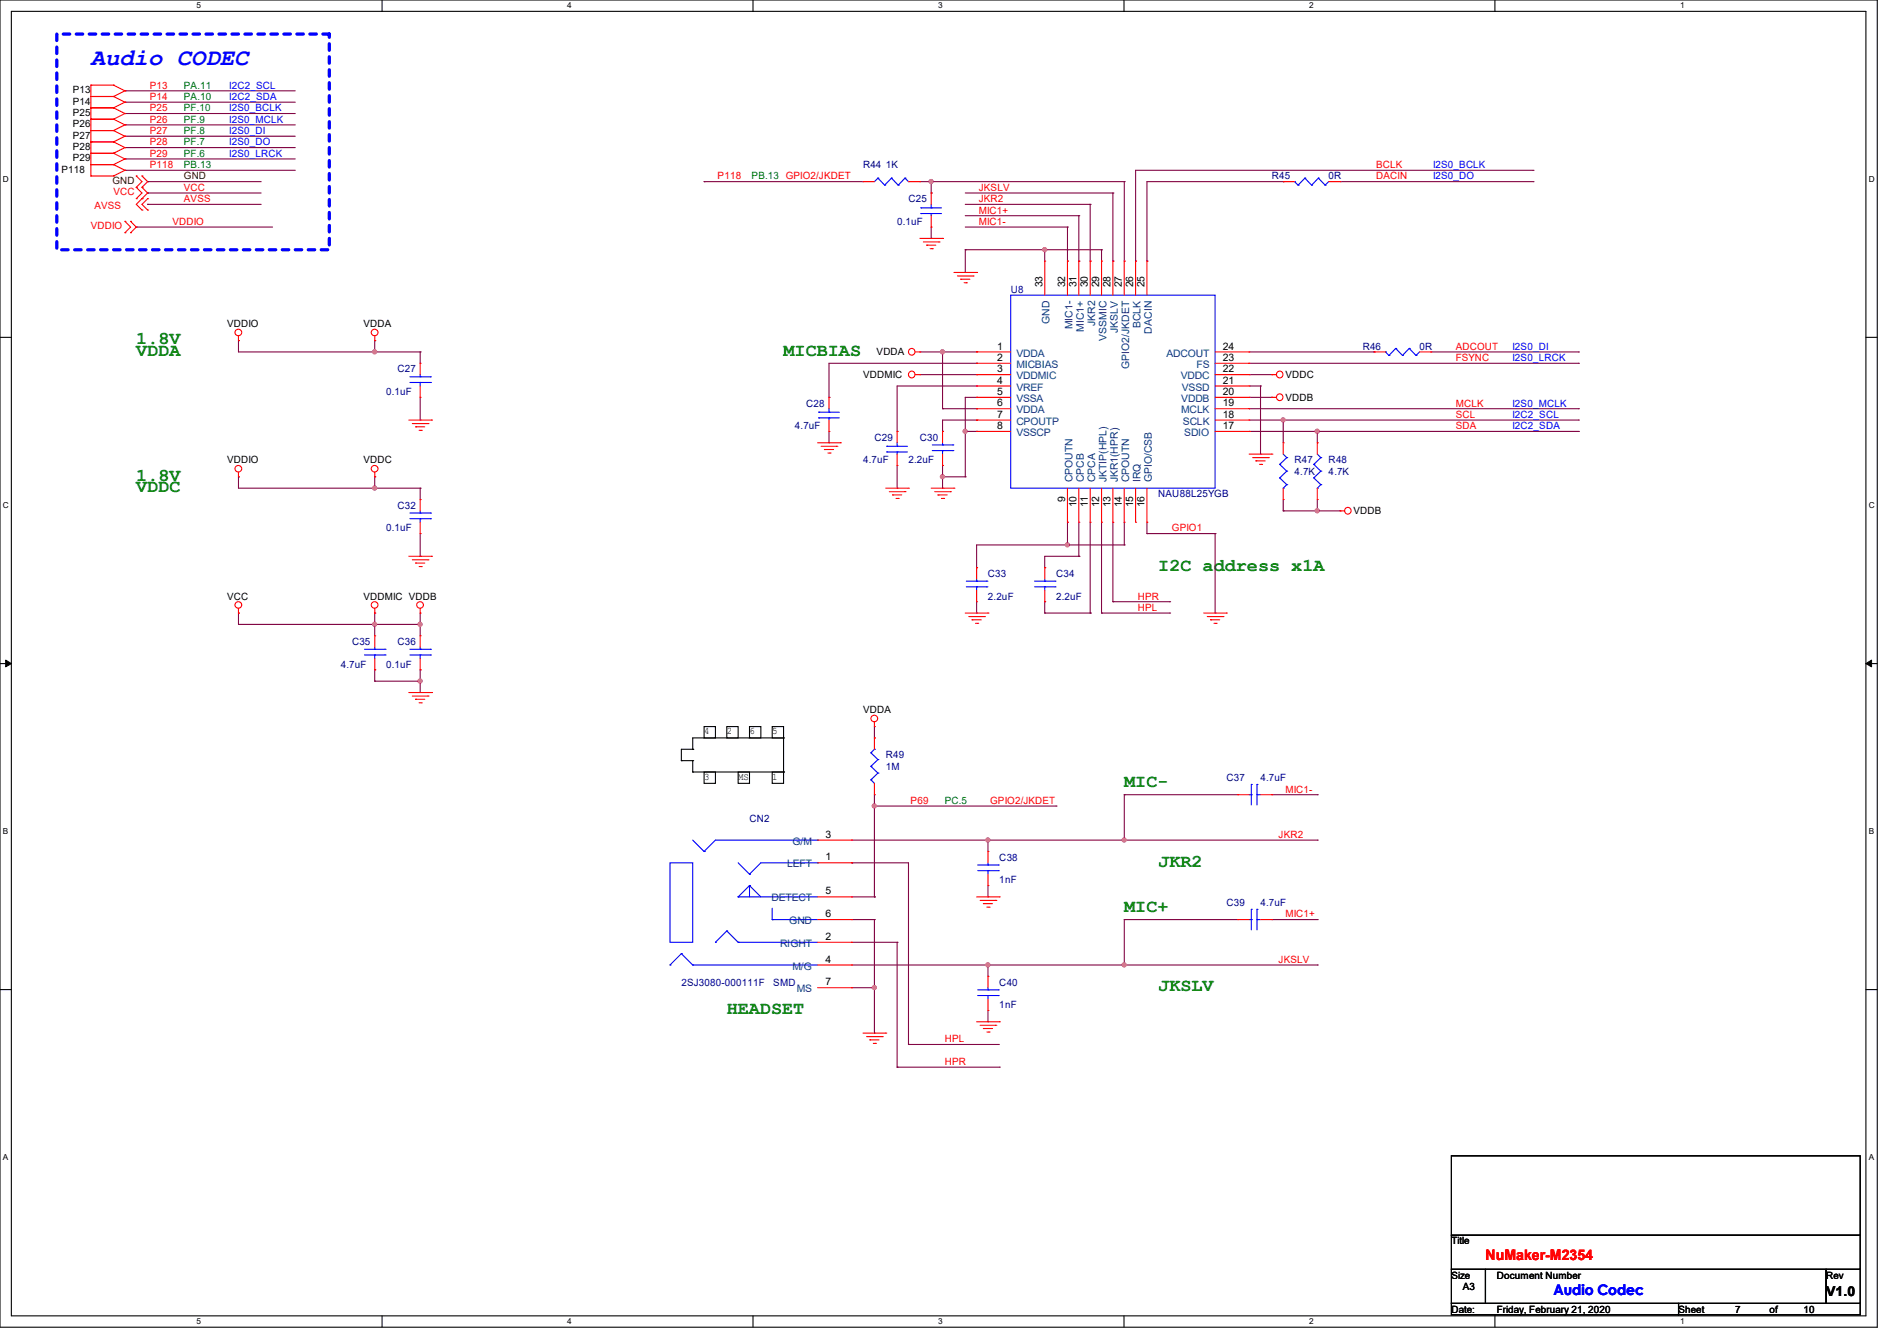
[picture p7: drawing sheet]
<svg xmlns="http://www.w3.org/2000/svg" width="297mm" height="210mm" viewBox="0 0 297 210" stroke-linecap="round" stroke-linejoin="round" font-family="sans-serif">
<path d="M0 0h293.9v207.9h-293.9zM1.8 1.8h290.3v204.3h-290.3z" fill="none" stroke="#000" stroke-width=".17"/>
<g fill="#fff">
<path d="M30.8 .2h.7v1.4h-.7z"/>
<path d="M30.8 206.2h.7v1.4h-.7z"/>
</g>
<path d="M59.8 0v1.8M59.8 206.1v1.8" fill="none" stroke="#000" stroke-width=".17"/>
<g fill="#fff">
<path d="M88.8 .2h.7v1.4h-.7z"/>
<path d="M88.8 206.2h.7v1.4h-.7z"/>
</g>
<path d="M117.9 0v1.8M117.9 206.1v1.8" fill="none" stroke="#000" stroke-width=".17"/>
<g fill="#fff">
<path d="M146.9 .2h.7v1.4h-.7z"/>
<path d="M146.9 206.2h.7v1.4h-.7z"/>
</g>
<path d="M176 0v1.8M176 206.1v1.8" fill="none" stroke="#000" stroke-width=".17"/>
<g fill="#fff">
<path d="M205 .2h.7v1.4h-.7z"/>
<path d="M205 206.2h.7v1.4h-.7z"/>
</g>
<path d="M234.1 0v1.8M234.1 206.1v1.8" fill="none" stroke="#000" stroke-width=".17"/>
<g fill="#fff">
<path d="M263.1 .2h.6v1.4h-.6z"/>
<path d="M263.1 206.2h.6v1.4h-.6z"/>
<path d="M.5 27.3h.9v1.4h-.9z"/>
<path d="M292.6 27.3h.9v1.4h-.9z"/>
<path d="M.5 78.4h.9v1.4h-.9z"/>
<path d="M292.6 78.4h.9v1.4h-.9z"/>
</g>
<path d="M0 52.8h1.8M292.1 52.8h1.8" fill="none" stroke="#000" stroke-width=".17"/>
<g fill="#fff">
<path d="M.5 129.5h.8v1.4h-.8z"/>
<path d="M292.6 129.5h.8v1.4h-.8z"/>
</g>
<path d="M0 103.9h1.8M292.1 103.9h1.8" fill="none" stroke="#000" stroke-width=".17"/>
<path d="M.9 103.4l.9 .5-.9 .5zM292.1 103.9l.9-.5v1z" fill="#000" stroke="#000" stroke-width=".16"/>
<g fill="#fff">
<path d="M.5 180.5h.8v1.4h-.8z"/>
<path d="M292.6 180.5h.8v1.4h-.8z"/>
</g>
<g fill="none" stroke="#000" stroke-width=".17">
<path d="M106.7 119.1h.1M106.7 119.1h1.8M108.5 117.3h.1M108.5 119.1h.1M108.5 119.1v1.8M108.5 117.3h-1.8v1.8M110.2 113.8h1.8v1.8h-1.8zM113.8 113.8h1.8v1.8h-1.8zM117.3 113.8h1.8v1.8h-1.8zM120.9 113.8h1.8v1.8h-1.8zM122.7 115.6h.1M122.7 115.6h-14.2v1.7"/>
<path d="M122.7 115.6v5.3M108.5 120.9h.1M108.5 120.9h14.2M110.2 120.9h1.8v1.8h-1.8zM115.6 120.9h1.7v1.8h-1.7zM120.9 120.9h1.8v1.8h-1.8zM122.7 120.9h.1M0 155h1.8M292.1 155h1.8M227.2 181h64.1v12.5h-64.1zM227.2 193.5h64.1v5.3h-64.1zM227.2 198.8h5.4v5.3h-5.4z"/>
<path d="M232.6 198.8h53.3v5.3h-53.3zM285.9 198.8h5.4v5.3h-5.4zM227.2 204.1h35.6v1.8h-35.6zM262.8 204.1h28.5v1.8h-28.5z"/>
</g>
<path d="M8.9 5.3h42.7v33.8h-42.7z" fill="none" stroke="#00f" stroke-width=".51" stroke-dasharray="1 1"/>
<g fill="none" stroke="#800040" stroke-width=".17">
<path d="M19.6 17.8h.1M19.6 19.6h.1M19.6 14.2h.1M19.6 16h.1M19.6 17.8h26.6M19.6 19.6h26.6M19.6 14.2h26.6M19.6 16h26.6M19.6 26.7h.1M19.6 23.1h.1M19.6 24.9h.1M19.6 21.3h.1"/>
<path d="M19.6 26.7h26.6M19.6 23.1h26.6M19.6 24.9h26.6M19.6 21.3h26.6M21.3 35.6h.1M21.3 35.6h21.4M23.1 30.2h.1M23.1 28.4h.1M23.1 32h.1M23.1 28.4h17.8M23.1 32h17.8M23.1 30.2h17.8"/>
<path d="M110.2 28.4h.1M110.2 28.4h24.9M144 28.4h32M145.8 37.3h.1M145.8 30.2h.1M145.8 28.4h.1M145.8 28.4v1.8M145.8 35.6v1.7M151.1 39.1h.1M151.1 33.8h17.8M151.1 35.6h16M151.1 39.1v3.6"/>
<path d="M151.1 32h19.6M151.1 30.2h23.1M151.1 39.1h21.4M163.6 39.1h.1M163.6 39.1v1.8M167.1 35.6h.1M167.1 35.6v5.3M168.9 33.8h.1M168.9 33.8v7.1M170.7 32h.1M170.7 32v8.9M172.5 39.1h.1"/>
<path d="M172.5 39.1v1.8M174.2 30.2h.1M174.2 30.2v10.7M176 28.4h.1M176 28.4v12.5M200.9 28.4h.1M200.9 28.4h-21.3v12.5M209.8 28.4h30.2M240 28.4h.1M240 26.7h.1M240 26.7h-62.2v14.2M37.3 53.3h.1"/>
<path d="M37.3 53.3v1.8h28.5M58.7 53.3h.1M58.7 55.1h.1M58.7 53.3v1.8M65.8 55.1h.1M65.8 55.1v1.8M144 55.1h8.9M144 58.7h8.9M147.6 55.1h.1M147.6 55.1v8.9M151.1 42.7h.1M152.9 58.7h.1"/>
<path d="M152.9 55.1h.1M152.9 56.9h.1M152.9 56.9h-23.1v5.3M167.1 40.9h.1M168.9 40.9h.1M170.7 40.9h.1M174.2 40.9h.1M176 40.9h.1M177.8 40.9h.1M179.6 40.9h.1M195.6 55.1h19.5M195.6 58.7h3.5"/>
<path d="M195.6 56.9h51.5M199.1 58.7h.1M215.1 55.1h.1M224 55.1h23.1M247.1 55.1h.1M247.1 56.9h.1M37.3 74.7h.1M37.3 74.7v1.8h28.5M58.7 74.7h.1M58.7 76.5h.1M58.7 74.7v1.8M65.8 76.5h.1"/>
<path d="M65.8 65.8h.1M65.8 62.2v3.6M65.8 76.5v1.7M129.8 69.3h.1M129.8 62.2h.1M129.8 67.6v1.7M140.5 76.5h.1M140.5 67.6h.1M140.5 72.9v3.6M147.6 67.6h.1M147.6 64h.1M147.6 74.7h.1"/>
<path d="M147.6 76.5h.1M147.6 72.9v3.6M147.6 64h5.3M147.6 74.7h3.5M151.1 74.7h.1M151.1 67.6h.1M151.1 67.6h1.8M152.9 64h.1M152.9 65.8h.1M152.9 60.5h.1M152.9 67.6h.1M152.9 62.2h.1"/>
<path d="M152.9 60.5h-12.4v7.1M152.9 65.8h-5.3v1.8M152.9 62.2h-1.8v12.5M195.6 64h51.5M195.6 65.8h51.5M195.6 60.5h1.8M195.6 67.6h51.5M195.6 62.2h3.5M197.4 71.1h.1M197.4 60.5h.1M197.4 60.5v10.6M199.1 62.2h.1"/>
<path d="M200.9 65.8h.1M200.9 65.8v3.5M200.9 78.2v1.8M206.2 67.6h.1M206.2 67.6v1.7M206.2 78.2v1.8M247.1 67.6h.1M247.1 65.8h.1M247.1 64h.1M37.3 96h.1M37.3 96v1.8h28.5M58.7 97.8h.1"/>
<path d="M58.7 96h.1M58.7 96v3.6M65.8 87.1h.1M65.8 97.8h.1M65.8 83.6v3.5M65.8 96v3.6M152.9 96h.1M152.9 88.9h.1M152.9 94.2v1.8M163.6 96h.1M163.6 88.9h.1M163.6 94.2v1.8"/>
<path d="M163.6 96h7.1M167.1 85.3h.1M167.1 81.8h.1M167.1 81.8v3.5M168.9 87.1h.1M168.9 87.1h-5.3v1.8M168.9 81.8v5.3M170.7 96h.1M170.7 81.8v14.2M172.5 96h.1M172.5 96h10.6M172.5 81.8v14.2"/>
<path d="M174.2 94.2h.1M174.2 94.2h8.9M174.2 81.8v12.4M176 85.3h.1M176 85.3h-23.1v3.6M176 81.8v3.5M179.6 83.6h.1M179.6 81.8v1.8M179.6 83.6h10.6M183.1 96h.1M183.1 94.2h.1M190.2 83.6h.1"/>
<path d="M190.2 96h.1M190.2 83.6v12.4M200.9 80h.1M200.9 80h8.9M206.2 80h.1M209.8 80h.1M58.7 104.9h.1M58.7 106.7h.1M58.7 104.9v1.8M58.7 106.7h7.1M65.8 104.9h.1M65.8 106.7h.1"/>
<path d="M65.8 104.9v3.6M136.9 115.6h.1M136.9 113.8v1.8M133.3 135.1h.1M133.3 135.1h8.9v28.5M133.3 131.6h72.9M136.9 126.2h.1M136.9 124.5v16M136.9 126.2h28.5M154.7 131.6h.1M154.7 131.6v1.7M154.7 138.7v1.8"/>
<path d="M165.4 126.2h.1M176 131.6h.1M176 124.5h.1M176 124.5v7.1M176 124.5h17.8M199.1 124.5h7.1M206.2 124.5h.1M206.2 131.6h.1M133.3 140.5h3.6M133.3 147.6h7.2M133.3 144h3.6M133.3 151.1h72.9"/>
<path d="M133.3 154.7h3.6M136.9 140.5h.1M136.9 144h.1M136.9 154.7h.1M136.9 144v17.8M140.5 147.6h.1M140.5 147.6v19.5M154.7 151.1h.1M154.7 140.5h.1M154.7 151.1v1.8M154.7 158.2v1.8M176 151.1h.1"/>
<path d="M176 144h.1M176 144v7.1M176 144h17.8M199.1 144h7.1M206.2 151.1h.1M206.2 144h.1M136.9 161.8h.1M140.5 167.1h.1M140.5 167.1h16M142.2 163.6h.1M142.2 163.6h14.3M154.7 160h.1"/>
<path d="M156.5 167.1h.1"/>
</g>
<g fill="#f0f" stroke="#f0f" stroke-width=".17">
<circle cx="167.1" cy="85.3" r=".32"/>
<circle cx="145.8" cy="28.4" r=".32"/>
<circle cx="147.6" cy="55.1" r=".32"/>
<circle cx="163.6" cy="39.1" r=".32"/>
<circle cx="147.6" cy="74.7" r=".32"/>
<circle cx="206.2" cy="67.5" r=".32"/>
<circle cx="200.9" cy="65.8" r=".32"/>
<circle cx="206.2" cy="80" r=".32"/>
<circle cx="154.7" cy="151.1" r=".32"/>
<circle cx="176" cy="151.1" r=".32"/>
<circle cx="154.7" cy="131.6" r=".32"/>
<circle cx="176" cy="131.6" r=".32"/>
<circle cx="136.9" cy="154.7" r=".32"/>
<circle cx="58.7" cy="55.1" r=".32"/>
<circle cx="58.7" cy="97.8" r=".32"/>
<circle cx="65.8" cy="106.7" r=".32"/>
<circle cx="151.1" cy="67.5" r=".32"/>
<circle cx="65.8" cy="97.8" r=".32"/>
<circle cx="58.7" cy="76.4" r=".32"/>
<circle cx="136.9" cy="126.2" r=".32"/>
</g>
<g fill="none" stroke="#f00" stroke-width=".17">
<path d="M14.2 18.7h.1M14.2 16.9h.1M14.2 15.1h.1M14.2 13.3h.1M14.2 13.3v14.3M14.2 18.7h3.6M14.2 16.9h3.6M14.2 13.3h3.6M14.2 15.1h3.6M17.8 18.7h.1M17.8 16.9h.1M17.8 13.3h.1"/>
<path d="M17.8 15.1h.1M17.8 18.7l1.8 .9M17.8 16.9l1.8 .9M17.8 13.3l1.8 .9M17.8 15.1l1.8 .9M19.6 19.6h.1M19.6 17.8h.1M19.6 14.2h.1M19.6 16h.1M19.6 19.6l-1.8 .8M19.6 17.8l-1.8 .9M19.6 14.2l-1.8 .9"/>
<path d="M19.6 16l-1.8 .9M14.2 27.6h.1M14.2 25.8h.1M14.2 22.2h.1M14.2 20.4h.1M14.2 24h.1M14.2 25.8h3.6M14.2 27.6h3.6M14.2 20.4h3.6M14.2 22.2h3.6M14.2 24h3.6M17.8 25.8h.1"/>
<path d="M17.8 27.6h.1M17.8 20.4h.1M17.8 22.2h.1M17.8 24h.1M17.8 25.8l1.8 .9M17.8 20.4l1.8 .9M17.8 24l1.8 .9M17.8 22.2l1.8 .9M19.6 26.7h.1M19.6 21.3h.1M19.6 24.9h.1M19.6 23.1h.1"/>
<path d="M19.6 34.7h.1M19.6 36.4h.1M19.6 26.7l-1.8 .9M19.6 21.3l-1.8 .9M19.6 24.9l-1.8 .9M19.6 23.1l-1.8 .9M19.6 34.7l.8 .9-.8 .8M20.4 36.4h.1M20.4 34.7h.1M20.4 34.7l.9 .9-.9 .8M21.3 27.6h.1M21.3 29.3h.1"/>
<path d="M21.3 31.1h.1M21.3 27.6l.9 .8-.9 .9M21.3 29.3l.9 .9-.9 .9M22.2 29.3h.1M22.2 27.6h.1M22.2 31.1h.1M22.2 32.9h.1M22.2 27.6l.9 .8-.9 .9M22.2 29.3l.9 .9-1.8 1.8 .9 .9M23.1 31.1h.1M23.1 32.9h.1M23.1 31.1l-.9 .9 .9 .9"/>
<path d="M135.1 28.4h.1M135.1 28.4h1.8M142.2 28.4h1.8M144 28.4h.1M144 37.3h3.6M144.6 37.9h2.4M145.1 38.4h.1M145.1 38.4h1.4M145.6 38.9h.4M145.8 35.6h.1M145.8 30.2h.1M145.8 30.2v1.8"/>
<path d="M145.8 33.8v1.8M146 38.9h.1M147 37.9h.1M147.6 37.3h.1M200.9 28.4h.1M200.9 28.4h1.8M208 28.4h1.8M209.8 28.4h.1M37.3 53.3h.1M37.3 52.6v.7M58.7 53.3h.1M58.7 52.6v.7"/>
<path d="M65.8 56.9h.1M65.8 56.9v1.8M143.3 55.1h.7M143.3 58.7h.7M144 55.1h.1M144 58.7h.1M149.4 42.7h3.5M149.9 43.2h2.5M150.4 43.7h.1M150.4 43.7h1.4M151 44.3h.3M151.3 44.3h.1"/>
<path d="M152.4 43.2h.1M152.9 42.7h.1M152.9 58.7h.1M152.9 56.9h.1M152.9 55.1h.1M152.9 55.1h5.3M152.9 58.7h5.3M152.9 56.9h5.3M163.6 40.9h.1M163.6 40.9v5.3M167.1 40.9h.1M167.1 40.9v5.3"/>
<path d="M168.9 40.9h.1M168.9 40.9v5.3M170.7 40.9h.1M170.7 40.9v5.3M172.5 40.9h.1M172.5 40.9v5.3M174.2 40.9h.1M174.2 40.9v5.3M176 40.9h.1M176 40.9v5.3M177.8 40.9h.1M177.8 40.9v5.3"/>
<path d="M179.6 40.9h.1M179.6 40.9v5.3M190.2 55.1h5.4M190.2 58.7h5.4M190.2 56.9h5.4M195.6 58.7h.1M195.6 55.1h.1M195.6 56.9h.1M199.1 58.7h.1M199.1 58.7h.8M215.1 55.1h.1M215.1 55.1h1.8"/>
<path d="M222.2 55.1h1.8M224 55.1h.1M37.3 74.7h.1M37.3 74v.7M58.7 74.7h.1M58.7 74v.7M64 65.8h3.6M64.6 66.3h2.4M65.1 66.8h.1M65.1 66.8h1.4M65.6 67.4h.4M65.8 78.2h.1"/>
<path d="M65.8 62.2h.1M65.8 60.5v1.7M65.8 78.2v1.8M66 67.4h.1M67 66.3h.1M67.6 65.8h.1M128 69.3h3.6M128.6 69.9h2.4M129.1 70.4h.1M129.1 70.4h1.4M129.6 71h.4M129.8 67.6h.1"/>
<path d="M129.8 62.2h.1M129.8 62.2v1.8M129.8 65.8v1.8M130 71h.1M131 69.9h.1M131.6 69.3h.1M138.7 76.5h3.5M139.2 77h2.5M139.7 77.5h.1M139.7 77.5h1.5M140.3 78.1h.3M140.5 72.9h.1"/>
<path d="M140.5 67.6h.1M140.5 67.6v1.7M140.5 71.1v1.8M140.6 78.1h.1M141.7 77h.1M142.2 76.5h.1M145.8 76.5h3.6M146.3 77h2.5M146.9 77.5h.1M146.9 77.5h1.4M147.4 78.1h.3M147.6 67.6h.1"/>
<path d="M147.6 72.9h.1M147.6 67.6v1.7M147.6 71.1v1.8M147.7 78.1h.1M148.8 77h.1M149.4 76.5h.1M152.9 62.2h.1M152.9 64h.1M152.9 65.8h.1M152.9 67.6h.1M152.9 60.5h.1M152.9 62.2h5.3"/>
<path d="M152.9 65.8h5.3M152.9 64h5.3M152.9 67.6h5.3M152.9 60.5h5.3M167.1 76.5v5.3M168.9 76.5v5.3M170.7 76.5v5.3M172.5 76.5v5.3M174.2 76.5v5.3M176 76.5v5.3M177.8 76.5v5.3M179.6 76.5v5.3"/>
<path d="M190.2 62.2h5.4M190.2 65.8h5.4M190.2 64h5.4M190.2 67.6h5.4M190.2 60.5h5.4M195.6 67.6h.1M195.6 65.8h.1M195.6 64h.1M195.6 62.2h.1M195.6 60.5h.1M195.6 71.1h3.5M196.1 71.7h2.5"/>
<path d="M196.6 72.2h.1M196.6 72.2h1.5M197.2 72.7h.3M197.5 72.7h.1M198.6 71.7h.1M199.1 62.2h.1M199.1 71.1h.1M199.1 62.2h.8M200.9 69.3h.1M200.9 78.2h.1M200.9 69.3v1.8M200.9 76.5v1.7"/>
<path d="M206.2 69.3h.1M206.2 78.2h.1M206.2 69.3v1.8M206.2 76.5v1.7M37.3 96h.1M37.3 95.3v.7M58.7 96h.1M58.7 99.6h.1M58.7 95.3v.7M58.7 99.6v1.7M64 87.1h3.6M64.6 87.7h2.4"/>
<path d="M65.1 88.2h.1M65.1 88.2h1.4M65.6 88.7h.4M65.8 96h.1M65.8 83.6h.1M65.8 99.6h.1M65.8 81.8v1.8M65.8 95.3v.7M65.8 99.6v1.7M66 88.7h.1M67 87.7h.1M67.6 87.1h.1"/>
<path d="M151.1 96h3.6M151.7 96.6h2.4M152.2 97.1h.1M152.2 97.1h1.4M152.7 97.6h.4M152.9 88.9h.1M152.9 94.2h.1M152.9 88.9v1.8M152.9 92.5v1.7M153.1 97.6h.1M154.1 96.6h.1M154.7 96h.1"/>
<path d="M163.6 88.9h.1M163.6 94.2h.1M163.6 88.9v1.8M163.6 92.5v1.7M167.1 81.8h.1M168.9 81.8h.1M170.7 81.8h.1M172.5 81.8h.1M174.2 81.8h.1M176 81.8h.1M177.8 81.8h.1M179.6 81.8h.1"/>
<path d="M188.5 96h3.5M189 96.6h2.5M189.5 97.1h.1M189.5 97.1h1.5M190.1 97.6h.3M190.4 97.6h.1M191.5 96.6h.1M192 96h.1M209.8 80h.1M209.8 80h.7M58.7 104.9h.1M58.7 103.1v1.8"/>
<path d="M64 108.5h3.6M64.6 109h2.4M65.1 109.5h.1M65.1 109.5h1.4M65.6 110.1h.4M65.8 104.9h.1M65.8 103.1v1.8M66 110.1h.1M67 109h.1M67.6 108.5h.1M136.9 113.8h.1M136.9 115.6h.1"/>
<path d="M136.9 113.1v.7M136.9 115.6v1.7M128 131.6h5.3M128 135.1h5.3M133.3 131.6h.1M133.3 135.1h.1M136.9 124.5h.1M136.9 122.7v1.8M154.7 133.3h.1M154.7 138.7h.1M154.7 133.3v1.8M154.7 136.9v1.8"/>
<path d="M193.8 124.5h.1M193.8 124.5h1.8M197.4 124.5h1.7M199.1 124.5h.1M128 140.5h5.3M128 144h5.3M128 147.6h5.3M128 151.1h5.3M128 154.7h5.3M133.3 140.5h.1M133.3 144h.1M133.3 147.6h.1"/>
<path d="M133.3 151.1h.1M133.3 154.7h.1M152.9 140.5h3.6M153.5 141h2.4M154 141.5h.1M154 141.5h1.4M154.5 142.1h.4M154.7 152.9h.1M154.7 158.2h.1M154.7 152.9v1.8M154.7 156.5v1.7M154.9 142.1h.1"/>
<path d="M155.9 141h.1M156.5 140.5h.1M193.8 144h.1M193.8 144h1.8M197.4 144h1.7M199.1 144h.1M135.1 161.8h3.6M135.7 162.3h2.4M136.2 162.9h.1M136.2 162.9h1.4M136.7 163.4h.4M137.1 163.4h.1"/>
<path d="M138.1 162.3h.1M138.7 161.8h.1M152.9 160h3.6M153.5 160.6h2.4M154 161.1h.1M154 161.1h1.4M154.5 161.6h.4M154.9 161.6h.1M155.9 160.6h.1M156.5 160h.1"/>
<circle cx="37.3" cy="52.1" r=".52"/>
<circle cx="58.7" cy="52.1" r=".52"/>
<circle cx="142.7" cy="58.7" r=".52"/>
<circle cx="142.7" cy="55.1" r=".52"/>
<circle cx="200.4" cy="58.7" r=".52"/>
<circle cx="37.3" cy="73.4" r=".52"/>
<circle cx="58.7" cy="73.4" r=".52"/>
<circle cx="200.4" cy="62.2" r=".52"/>
<circle cx="211" cy="80" r=".52"/>
<circle cx="37.3" cy="94.7" r=".52"/>
<circle cx="58.7" cy="94.7" r=".52"/>
<circle cx="65.8" cy="94.7" r=".52"/>
<circle cx="136.9" cy="112.5" r=".52"/>
</g>
<g fill="none" stroke="#00f" stroke-width=".17">
<path d="M137.5 27.9h.1M137.5 27.9l-.6 .5M137.5 27.9l1 1.1M138.5 29h.1M139.6 27.9h.1M139.6 27.9l-1.1 1.1M139.6 27.9l1 1.1M140.6 29h.1M141.7 27.9h.1M141.7 27.9l-1.1 1.1M141.7 27.9l.5 .5M142.2 28.4h.1"/>
<path d="M144.2 32.6h.1M144.2 33.4h.1M144.2 32.6h3.2M144.2 33.4h3.2M145.8 33.4h.1M145.8 32.6h.1M145.8 32v.6M145.8 33.4v.4M202.7 28.4h.1M202.7 28.4l.5 .6M203.2 29h.1M204.3 27.9h.1"/>
<path d="M204.3 27.9l1.1 1.1M204.3 27.9l-1.1 1.1M205.4 29h.1M206.4 27.9h.1M206.4 27.9l1.1 1.1M206.4 27.9l-1 1.1M207.5 29h.1M208 28.4l-.5 .6M64.2 59.9h3.2M64.2 59h3.2M65.8 59h.1M65.8 59.9h.1"/>
<path d="M65.8 58.7v.3M65.8 59.9v.6M67.4 59.9h.1M67.4 59h.1M158.2 46.2h32v30.3h-32zM216.9 55.1h.1M216.9 55.1l.6 .6M217.5 55.7h.1M218.5 54.6h.1M218.5 54.6l1.1 1.1M218.5 54.6l-1 1.1M219.6 55.7h.1"/>
<path d="M220.6 54.6h.1M220.6 54.6l1.1 1.1M220.6 54.6l-1 1.1M221.7 55.7h.1M222.2 55.1l-.5 .6M128.2 64.6h.1M128.2 65.4h.1M128.2 64.6h3.2M128.2 65.4h3.2M129.8 65.4h.1M129.8 64.6h.1M129.8 64v.6"/>
<path d="M129.8 65.4v.4M138.9 69.9h.1M138.9 70.8h.1M138.9 69.9h3.2M138.9 70.8h3.2M140.5 70.8h.1M140.5 69.9h.1M140.5 69.3v.6M140.5 70.8v.3M146 70.6h3.2M146 69.7h3.2M147.6 69.7h.1"/>
<path d="M147.6 70.6h.1M147.6 69.3v.4M147.6 70.6v.5M149.2 70.6h.1M149.2 69.7h.1M200.4 72.7h.1M200.4 74.8h.1M200.4 72.7l1.1 1.1M200.4 74.8l1.1 1.1M200.9 76.5h.1M200.9 71.1l.6 .6M201.5 71.7h.1"/>
<path d="M201.5 73.8h.1M201.5 75.9h.1M201.5 75.9l-.6 .6M201.5 71.7l-1.1 1M201.5 73.8l-1.1 1M205.7 72.7h.1M205.7 74.8h.1M205.7 72.7l1.1 1.1M205.7 74.8l1.1 1.1M206.2 76.5h.1M206.2 71.1l.6 .6M206.8 71.7h.1"/>
<path d="M206.8 73.8h.1M206.8 75.9h.1M206.8 71.7l-1.1 1M206.8 73.8l-1.1 1M206.8 75.9l-.6 .6M64.2 81.2h3.2M64.2 80.3h3.2M65.8 80.3h.1M65.8 81.2h.1M65.8 80v.3M65.8 81.2v.6M67.4 81.2h.1"/>
<path d="M67.4 80.3h.1M151.3 91.9h3.2M151.3 91h3.2M152.9 91h.1M152.9 91.9h.1M152.9 90.7v.3M152.9 91.9v.6M154.5 91.9h.1M154.5 91h.1M162 91.9h3.2M162 91h3.2M163.6 91h.1"/>
<path d="M163.6 91.9h.1M163.6 90.7v.3M163.6 91.9v.6M165.2 91.9h.1M165.2 91h.1M57.1 102.6h3.2M57.1 101.7h3.2M58.7 101.7h.1M58.7 102.6h.1M58.7 101.3v.4M58.7 102.6v.5M60.3 102.6h.1"/>
<path d="M60.3 101.7h.1M64.2 102.6h3.2M64.2 101.7h3.2M65.8 101.7h.1M65.8 102.6h.1M65.8 101.3v.4M65.8 102.6v.5M67.4 102.6h.1M67.4 101.7h.1M136.4 117.9h.1M136.4 117.9l1.1 1.1M136.9 117.3h.1"/>
<path d="M136.9 117.3l-.5 .6M137.5 119h.1M137.5 119l-1.1 1M104.9 135.1h3.6v12.5h-3.6zM108.5 131.6l1.7 1.7M110.2 133.3h.1M115.6 135.1l1.7 1.8M117.3 136.9h.1M117.3 138.7h.1M117.3 138.7l-1.7 1.8M117.3 138.7l1.8 1.8M117.3 138.7v1.8"/>
<path d="M128 135.1h.1M128 131.6h.1M128 135.1h-8.9l-1.8 1.8M128 131.6h-16l-1.8 1.7M136.4 122.1h.1M136.4 120h.1M136.4 122.1l.5 .6M136.4 120l1.1 1.1M137.5 121.1h.1M137.5 121.1l-1.1 1M153.1 136.4h3.2M153.1 135.5h3.2"/>
<path d="M154.7 135.5h.1M154.7 136.4h.1M154.7 135.1v.4M154.7 136.4v.5M156.3 136.4h.1M156.3 135.5h.1M195.6 124.5h.3M195.9 124.5h.1M195.9 122.9h.1M195.9 122.9v3.2M196.8 122.9h.1M196.8 124.5h.1"/>
<path d="M196.8 124.5h.6M196.8 122.9v3.2M104.9 151.1h.1M106.7 149.4h.1M106.7 149.4l-1.8 1.7M106.7 149.4l1.8 1.7M108.5 151.1h.1M108.5 151.1h19.5M112 147.6h.1M113.8 145.8h.1M113.8 145.8l-1.8 1.8M113.8 145.8l1.8 1.8"/>
<path d="M115.6 147.6h.1M115.6 140.5h.1M115.6 147.6h12.4M115.6 140.5h12.4M120.9 144h.1M120.9 144h7.1M120.9 142.2v1.8M153.1 155.9h3.2M153.1 155h3.2M154.7 155h.1M154.7 155.9h.1M154.7 154.7v.3"/>
<path d="M154.7 155.9v.6M156.3 155.9h.1M156.3 155h.1M195.6 144h.3M195.9 144h.1M195.9 142.4h.1M195.9 142.4v3.2M196.8 142.4h.1M196.8 144h.1M196.8 144h.6M196.8 142.4v3.2"/>
</g>
<text font-size="3.7" fill="#00f" x="14.2" y="10.2">Audio CODEC</text>
<g font-size="2.8" fill="#008000">
<text x="21.3" y="53.9">1.8V</text>
<text x="21.3" y="55.7">VDDA</text>
<text x="122.7" y="55.7">MICBIAS</text>
<text x="21.3" y="75.3">1.8V</text>
<text x="21.3" y="77">VDDC</text>
<text x="181.4" y="89.5">I2C address x1A</text>
<text x="176" y="123.3">MIC-</text>
<text x="181.4" y="135.7">JKR2</text>
<text x="176" y="142.8">MIC+</text>
<text x="181.4" y="155.3">JKSLV</text>
<text x="113.8" y="158.8">HEADSET</text>
</g>
<text font-size="2.3" fill="#f00" x="232.6" y="197.4">NuMaker-M2354</text>
<text font-size="2.3" fill="#00f" x="243.2" y="202.8">Audio Codec</text>
<text font-size="2.1" x="285.9" y="202.9">V1.0</text>
<g font-size="1.6">
<text x="11.4" y="14.6">P13</text>
<text x="11.4" y="16.4">P14</text>
<text x="11.4" y="21.7">P27</text>
<text x="11.4" y="23.5">P28</text>
<text x="11.4" y="19.9">P26</text>
<text x="11.4" y="18.2">P25</text>
<text x="9.6" y="27.1">P118</text>
<text x="11.4" y="25.3">P29</text>
<text x="163.2" y="45" transform="rotate(-90 163.2 45)">33</text>
<text x="166.8" y="45" transform="rotate(-90 166.8 45)">32</text>
<text x="168.5" y="45" transform="rotate(-90 168.5 45)">31</text>
<text x="170.3" y="45" transform="rotate(-90 170.3 45)">30</text>
<text x="172.1" y="45" transform="rotate(-90 172.1 45)">29</text>
<text x="173.9" y="45" transform="rotate(-90 173.9 45)">28</text>
<text x="175.6" y="45" transform="rotate(-90 175.6 45)">27</text>
<text x="177.4" y="45" transform="rotate(-90 177.4 45)">26</text>
<text x="179.2" y="45" transform="rotate(-90 179.2 45)">25</text>
<text x="35.6" y="51.2">VDDIO</text>
<text x="56.9" y="51.2">VDDA</text>
<text x="135.1" y="59.2">VDDMIC</text>
<text x="137.2" y="55.7">VDDA</text>
<text x="156.1" y="58.3">3</text>
<text x="156.1" y="56.5">2</text>
<text x="156.1" y="54.7">1</text>
<text x="191.5" y="58.3">22</text>
<text x="191.5" y="54.7">24</text>
<text x="191.5" y="56.5">23</text>
<text x="201.3" y="59.2">VDDC</text>
<text x="156.1" y="61.8">5</text>
<text x="156.1" y="63.6">6</text>
<text x="156.1" y="65.4">7</text>
<text x="156.1" y="60.1">4</text>
<text x="191.5" y="65.4">18</text>
<text x="191.5" y="63.6">19</text>
<text x="191.5" y="61.8">20</text>
<text x="191.5" y="60.1">21</text>
<text x="201.3" y="62.8">VDDB</text>
<text x="156.1" y="67.2">8</text>
<text x="191.5" y="67.2">17</text>
<text x="35.6" y="72.6">VDDIO</text>
<text x="56.9" y="72.6">VDDC</text>
<text x="166.8" y="78.6" transform="rotate(-90 166.8 78.6)">9</text>
<text x="168.5" y="79.5" transform="rotate(-90 168.5 79.5)">10</text>
<text x="170.3" y="79.5" transform="rotate(-90 170.3 79.5)">11</text>
<text x="172.1" y="79.5" transform="rotate(-90 172.1 79.5)">12</text>
<text x="173.9" y="79.5" transform="rotate(-90 173.9 79.5)">13</text>
<text x="175.6" y="79.5" transform="rotate(-90 175.6 79.5)">14</text>
<text x="177.4" y="79.5" transform="rotate(-90 177.4 79.5)">15</text>
<text x="179.2" y="79.5" transform="rotate(-90 179.2 79.5)">16</text>
<text x="211.9" y="80.6">VDDB</text>
<text x="35.6" y="93.9">VCC</text>
<text x="56.9" y="93.9">VDDMIC VDDB</text>
<text x="135.1" y="111.7">VDDA</text>
<text x="110.2" y="115">4</text>
<text x="113.8" y="115">2</text>
<text x="117.3" y="115">6</text>
<text x="120.9" y="115">5</text>
<text x="110.2" y="122.1">3</text>
<text x="115.6" y="122.1">MS</text>
<text x="120.9" y="122.1">1</text>
<text x="129.2" y="131.2">3</text>
<text x="129.2" y="134.7">1</text>
<text x="129.2" y="140.1">5</text>
<text x="129.2" y="143.6">6</text>
<text x="129.2" y="147.2">2</text>
<text x="129.2" y="150.8">4</text>
<text x="129.2" y="154.3">7</text>
<text x="227.2" y="194.9">Title</text>
<text x="227.2" y="200.2">Size</text>
<text x="229" y="202">A3</text>
<text x="234.3" y="200.2">Document Number</text>
<text x="285.9" y="200.2">Rev</text>
<text x="227.2" y="205.6">Date:</text>
<text x="234.4" y="205.6">Friday, February 21, 2020</text>
<text x="262.8" y="205.6">Sheet</text>
<text x="271.7" y="205.6">7</text>
<text x="277" y="205.6">of</text>
<text x="282.4" y="205.6">10</text>
</g>
<g font-size="1.6" fill="#f00">
<text x="23.5" y="17.4">P25</text>
<text x="23.5" y="13.9">P13</text>
<text x="23.5" y="15.7">P14</text>
<text x="23.5" y="22.8">P28</text>
<text x="23.5" y="21">P27</text>
<text x="23.5" y="19.2">P26</text>
<text x="23.5" y="26.3">P118</text>
<text x="23.5" y="24.6">P29</text>
<text x="28.8" y="29.9">VCC</text>
<text x="112.4" y="28.1">P118</text>
<text x="153.2" y="29.9">JKSLV</text>
<text x="215.5" y="28.1">DACIN</text>
<text x="215.5" y="26.3">BCLK</text>
<text x="14.2" y="35.9">VDDIO</text>
<text x="14.8" y="32.7">AVSS</text>
<text x="17.8" y="30.6">VCC</text>
<text x="27" y="35.2">VDDIO</text>
<text x="28.8" y="31.7">AVSS</text>
<text x="153.2" y="33.4">MIC1+</text>
<text x="153.2" y="35.2">MIC1-</text>
<text x="153.2" y="31.7">JKR2</text>
<text x="227.9" y="54.8">ADCOUT</text>
<text x="227.9" y="56.6">FSYNC</text>
<text x="227.9" y="65.4">SCL</text>
<text x="227.9" y="63.7">MCLK</text>
<text x="227.9" y="67.2">SDA</text>
<text x="183.5" y="83.2">GPIO1</text>
<text x="178.1" y="95.7">HPL</text>
<text x="178.1" y="93.9">HPR</text>
<text x="142.6" y="125.9">P69</text>
<text x="155" y="125.9">GPIO2/JKDET</text>
<text x="201.3" y="124.1">MIC1-</text>
<text x="200.2" y="131.2">JKR2</text>
<text x="201.3" y="143.7">MIC1+</text>
<text x="200.2" y="150.8">JKSLV</text>
<text x="147.9" y="163.2">HPL</text>
<text x="147.9" y="166.8">HPR</text>
</g>
<g font-size="1.6" fill="#008000">
<text x="28.8" y="17.4">PF.10</text>
<text x="28.8" y="13.9">PA.11</text>
<text x="28.8" y="15.7">PA.10</text>
<text x="28.8" y="22.8">PF.7</text>
<text x="28.8" y="21">PF.8</text>
<text x="28.8" y="19.2">PF.9</text>
<text x="28.8" y="26.3">PB.13</text>
<text x="28.8" y="24.6">PF.6</text>
<text x="117.7" y="28.1">PB.13 GPIO2/JKDET</text>
<text x="147.9" y="125.9">PC.5</text>
</g>
<g font-size="1.6" fill="#00f">
<text x="35.9" y="17.4">I2S0_BCLK</text>
<text x="35.9" y="13.9">I2C2_SCL</text>
<text x="35.9" y="15.7">I2C2_SDA</text>
<text x="35.9" y="22.8">I2S0_DO</text>
<text x="35.9" y="21">I2S0_DI</text>
<text x="35.9" y="19.2">I2S0_MCLK</text>
<text x="35.9" y="24.6">I2S0_LRCK</text>
<text x="224.4" y="28.1">I2S0_DO</text>
<text x="224.4" y="26.3">I2S0_BCLK</text>
<text x="236.8" y="54.8">I2S0_DI</text>
<text x="236.8" y="56.6">I2S0_LRCK</text>
<text x="236.8" y="65.4">I2C2_SCL</text>
<text x="236.8" y="63.7">I2S0_MCLK</text>
<text x="236.8" y="67.2">I2C2_SDA</text>
</g>
<g font-size="1.6" fill="#400000">
<text x="17.6" y="28.8">GND</text>
<text x="28.8" y="28.1">GND</text>
</g>
<g font-size="1.6" fill="#000080">
<text x="135.1" y="26.3">R44 1K</text>
<text x="199.1" y="28.1">R45</text>
<text x="208" y="28.1">0R</text>
<text x="140.5" y="35.2">0.1uF</text>
<text x="142.2" y="31.7">C25</text>
<text x="158.2" y="45.9">U8</text>
<text x="62.2" y="58.3">C27</text>
<text x="213.4" y="54.8">R46</text>
<text x="222.2" y="54.8">0R</text>
<text x="60.5" y="61.9">0.1uF</text>
<text x="126.2" y="63.7">C28</text>
<text x="124.5" y="67.2">4.7uF</text>
<text x="136.9" y="69">C29</text>
<text x="144" y="69">C30</text>
<text x="135.1" y="72.6">4.7uF</text>
<text x="142.2" y="72.6">2.2uF</text>
<text x="181.4" y="77.9">NAU88L25YGB</text>
<text x="202.7" y="72.6">R47</text>
<text x="202.7" y="74.3">4.7K</text>
<text x="208" y="72.6">R48</text>
<text x="208" y="74.3">4.7K</text>
<text x="60.5" y="83.2">0.1uF</text>
<text x="62.2" y="79.7">C32</text>
<text x="154.7" y="90.3">C33</text>
<text x="154.7" y="93.9">2.2uF</text>
<text x="165.4" y="90.3">C34</text>
<text x="165.4" y="93.9">2.2uF</text>
<text x="55.1" y="101">C35</text>
<text x="62.2" y="101">C36</text>
<text x="53.3" y="104.6">4.7uF</text>
<text x="60.5" y="104.6">0.1uF</text>
<text x="138.7" y="118.8">R49</text>
<text x="138.7" y="120.6">1M</text>
<text x="192" y="122.3">C37</text>
<text x="197.4" y="122.3">4.7uF</text>
<text x="117.3" y="128.7">CN2</text>
<text x="156.5" y="134.8">C38</text>
<text x="156.5" y="138.3">1nF</text>
<text x="192" y="141.9">C39</text>
<text x="197.4" y="141.9">4.7uF</text>
<text x="106.7" y="154.3">2SJ3080-000111F</text>
<text x="121.1" y="154.3">SMD</text>
<text x="156.5" y="154.3">C40</text>
<text x="156.5" y="157.9">1nF</text>
</g>
<g font-size="1.6" fill="#004080">
<text x="164.3" y="50.8" transform="rotate(-90 164.3 50.8)">GND</text>
<text x="167.9" y="51.6" transform="rotate(-90 167.9 51.6)">MIC1-</text>
<text x="169.7" y="52" transform="rotate(-90 169.7 52)">MIC1+</text>
<text x="171.5" y="51.1" transform="rotate(-90 171.5 51.1)">JKR2</text>
<text x="173.2" y="53.4" transform="rotate(-90 173.2 53.4)">VSSMIC</text>
<text x="175" y="52.1" transform="rotate(-90 175 52.1)">JKSLV</text>
<text x="178.6" y="51.4" transform="rotate(-90 178.6 51.4)">BCLK</text>
<text x="180.3" y="52.2" transform="rotate(-90 180.3 52.2)">DACIN</text>
<text x="159.1" y="59.4">VDDMIC</text>
<text x="159.1" y="57.6">MICBIAS</text>
<text x="159.1" y="55.8">VDDA</text>
<text x="176.8" y="57.8" transform="rotate(-90 176.8 57.8)">GPIO2/JKDET</text>
<text x="182.6" y="55.8">ADCOUT</text>
<text x="184.9" y="59.4">VDDC</text>
<text x="187.3" y="57.6">FS</text>
<text x="159.1" y="63">VSSA</text>
<text x="159.1" y="64.7">VDDA</text>
<text x="159.1" y="61.2">VREF</text>
<text x="185" y="64.7">MCLK</text>
<text x="185" y="63">VDDB</text>
<text x="185" y="61.2">VSSD</text>
<text x="159.1" y="66.5">CPOUTP</text>
<text x="159.1" y="68.3">VSSCP</text>
<text x="185.2" y="66.5">SCLK</text>
<text x="185.4" y="68.3">SDIO</text>
<text x="167.9" y="75.6" transform="rotate(-90 167.9 75.6)">CPOUTN</text>
<text x="169.7" y="75.6" transform="rotate(-90 169.7 75.6)">CPCB</text>
<text x="171.5" y="75.6" transform="rotate(-90 171.5 75.6)">CPCA</text>
<text x="173.2" y="75.6" transform="rotate(-90 173.2 75.6)">JKTIP(HPL)</text>
<text x="175" y="75.6" transform="rotate(-90 175 75.6)">JKR1(HPR)</text>
<text x="176.8" y="75.6" transform="rotate(-90 176.8 75.6)">CPOUTN</text>
<text x="178.6" y="75.6" transform="rotate(-90 178.6 75.6)">IRQ</text>
<text x="180.3" y="75.6" transform="rotate(-90 180.3 75.6)">GPIO/CSB</text>
<text x="123.2" y="135.8">LEFT</text>
<text x="124.1" y="132.3">G/M</text>
<text x="120.8" y="141.2">DETECT</text>
<text x="122.1" y="148.3">RIGHT</text>
<text x="123.6" y="144.7">GND</text>
<text x="124.1" y="151.9">M/G</text>
<text x="124.8" y="155.4">MS</text>
</g>
<g font-size="1.3">
<text x="30.8" y="1.3">5</text>
<text x="88.8" y="1.3">4</text>
<text x="146.9" y="1.3">3</text>
<text x="205" y="1.3">2</text>
<text x="263.1" y="1.3">1</text>
<text x=".5" y="28.4">D</text>
<text x="292.6" y="28.4">D</text>
<text x=".5" y="79.5">C</text>
<text x="292.6" y="79.5">C</text>
<text x=".5" y="130.6">B</text>
<text x="292.6" y="130.6">B</text>
<text x=".5" y="181.7">A</text>
<text x="292.6" y="181.7">A</text>
<text x="30.8" y="207.4">5</text>
<text x="88.8" y="207.4">4</text>
<text x="146.9" y="207.4">3</text>
<text x="205" y="207.4">2</text>
<text x="263.1" y="207.4">1</text>
</g>
</svg>
